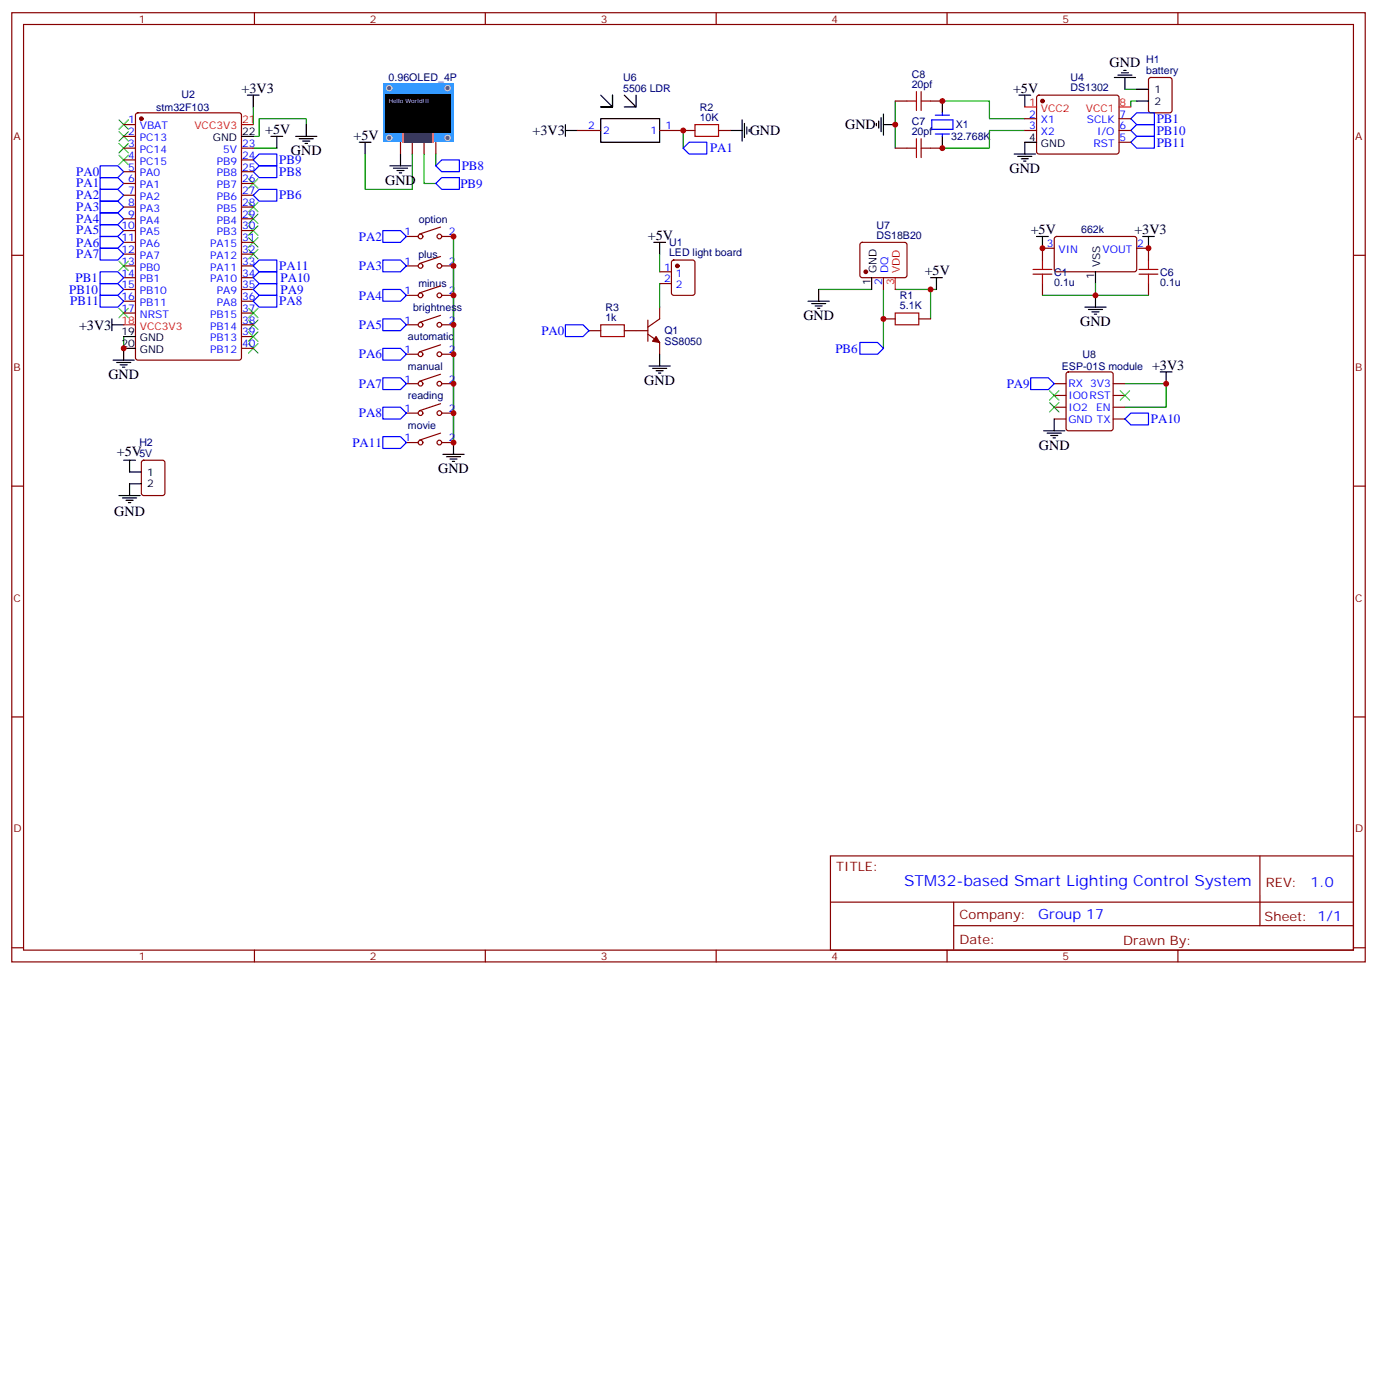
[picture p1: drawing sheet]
<svg xmlns="http://www.w3.org/2000/svg" width="412mm" height="419mm" viewBox="0 0 412 419" stroke-linecap="round" stroke-linejoin="round" font-family="sans-serif">
<g fill="none" stroke="#870000" stroke-width=".35">
<path d="M3.5 3.8h405.4v284.3h-405.4zM7.1 7.3h398.2v277.3h-398.2zM76.2 3.8v3.5M145.3 3.8v3.5M214.5 3.8v3.5M283.6 3.8v3.5M352.8 3.8v3.5M119.9 42.6v3.5M123.5 42.6v3.5M127 42.6v3.5M130.5 42.6v3.5M3.5 76.5h3.6"/>
<path d="M121.7 79.7h3.5M121.7 70.8h3.5M131.9 76.8l-6.3 2.2M131.9 68l-6.3 2.1M132.3 79.7h3.5M132.3 70.8h3.5M405.3 76.5h3.6M121.7 88.5h3.5M131.9 85.7l-6.3 2.1M132.3 88.5h3.5M3.5 145.6h3.6M405.3 145.6h3.6"/>
<path d="M3.5 214.8h3.6M405.3 214.8h3.6M248.7 256.4h156.6v28.2h-156.6zM377.3 256.4v20.9M248.7 270.2h156.5M285.6 277.3h119.6M285.6 270.2v14.2M3.5 283.9h3.6M76.2 284.6v3.5M145.3 284.6v3.5M214.5 284.6v3.5M283.6 284.6v3.5"/>
<path d="M352.8 284.6v3.5M405.3 283.9h3.6"/>
<circle cx="125.9" cy="79.7" r=".71"/>
<circle cx="125.9" cy="70.8" r=".71"/>
<circle cx="131.6" cy="70.8" r=".71"/>
<circle cx="131.6" cy="79.7" r=".71"/>
<circle cx="125.9" cy="88.5" r=".71"/>
<circle cx="131.6" cy="88.5" r=".71"/>
</g>
<path d="M74.4 74.7l2.9 2.8M77.3 74.7l-2.9 2.8" fill="none" stroke="#3c3" stroke-width=".35"/>
<path d="M109.4 46.1v10.6h14.1v-10.6M135.8 70.8v61.8" fill="none" stroke="#008700" stroke-width=".35"/>
<path d="M132.6 136.1h6.4M133.7 136.8h4.2M134.8 137.5h2.1M135.5 138.2h.7M135.8 132.6v3.5" fill="none" stroke="#000" stroke-width=".35"/>
<path d="M114.7 69.1h5.2l1.8 1.7-1.8 1.8h-5.2zM114.7 77.9h5.2l1.8 1.8-1.8 1.7h-5.2zM114.7 86.7h5.2l1.8 1.8-1.8 1.7h-5.2z" fill="none" stroke="#00f" stroke-width=".35"/>
<path d="M114.7 25h21.1v17.6h-21.1z" fill="#39f"/>
<g fill="#666" stroke="#ccc" stroke-width=".35">
<circle cx="116.6" cy="41.3" r=".81"/>
<circle cx="134.1" cy="41.3" r=".81"/>
<circle cx="116.6" cy="26.4" r=".81"/>
<circle cx="134.1" cy="26.4" r=".81"/>
</g>
<path d="M120.5 39.8h9.5v2.8h-9.5z" fill="#fff"/>
<g fill="#fc0">
<path d="M120.5 39.8h.5v2.8h-.5z"/>
<path d="M129.5 39.8h.4v2.8h-.4z"/>
</g>
<path d="M121.1 39.8h8.3v2.8h-8.3z" fill="#333"/>
<path d="M115.4 28.2h19.7v11.6h-19.7z" fill="#000"/>
<g fill="none" stroke="#000" stroke-width=".35">
<path d="M74.1 28.5h3.5M75.8 28.5v3.5M91.7 37.3v3.6M169.3 39.1h3.6M169.3 37.3v3.6M179.9 35.6h17.7v7h-17.7zM179.9 28.5l3.5 3.5h-3.5h3.5v-3.5v3.5M187 28.5l3.5 3.5h-3.5M190.5 28.5v3.5M218.7 39.1h3.5M222.2 35.9v6.4M223 37v4.2"/>
<path d="M223.7 38v2.1M224.4 38.7v.7M262.5 37v.7M263.2 36.3v2.1M263.9 35.2v4.2M264.6 37.3h3.5M264.6 34.1v6.4M282.2 30.3v3.5M305.2 28.5h3.5M306.9 28.5v3.5M333.7 23.2h6.4M334.8 22.5h4.2"/>
<path d="M335.8 21.8h2.2M336.5 21.1h.8M336.9 23.2v3.5M340.4 26.7h3.6M340.4 30.3h3.6M72.3 40.9h3.5M81.1 40.9h3.6M82.9 40.9v3.5M88.5 40.9h6.4M89.6 41.6h4.2M90.7 42.3h2.1M91.4 43h.7"/>
<path d="M107.6 42.6h3.5M109.4 42.6v3.5M116.8 49.7h6.3M117.8 50.4h4.3M118.9 51.1h2.1M119.6 51.8h.7M119.9 46.1v3.6M282.2 40.9v3.5M303.7 46.1h6.4M304.8 46.8h4.2M305.9 47.6h2.1M306.6 48.3h.7"/>
<path d="M310.4 42.6h-3.5v3.5M195.8 72.6h3.5M197.6 72.6v3.5M310.4 70.8h3.6M312.2 70.8v3.6M342.2 70.8h3.5M344 70.8v3.6M33.5 97.3h3.5M33.5 95.5v3.6M242 90.2h6.4M243.1 90.9h4.2M244.1 91.7h2.1"/>
<path d="M244.8 92.4h.7M245.2 86.7v3.5M261.1 83.2v3.5M278.7 83.2h3.5M280.5 83.2v3.5M324.9 92h6.4M326 92.7h4.2M327 93.4h2.1M327.7 94.1h.7M328.1 81.4v3.5M328.1 88.5v3.5M33.9 107.9h6.3"/>
<path d="M34.9 108.6h4.3M36 109.3h2.1M36.7 110h.7M37 100.8h3.6M40.6 104.4h-3.6v3.5M194.4 109.6h6.3M195.4 110.3h4.3M196.5 111.1h2.1M197.2 111.8h.7M197.6 106.1v3.5M347.5 111.4h3.5M349.2 111.4v3.5"/>
<path d="M37 137.9h3.6M38.8 137.9v3.5h3.5M312.6 129h6.3M313.6 129.8h4.3M314.7 130.5h2.1M315.4 131.2h.7M315.7 125.5v3.5M35.6 148.4h6.4M36.7 149.2h4.2M37.7 149.9h2.2M38.5 150.6h.7M42.3 144.9h-3.5v3.5"/>
</g>
<g fill="none" stroke="#008700" stroke-width=".35">
<path d="M75.8 32v5.3M91.7 37.3v-1.7h-14.1v5.3h-1.8M204.6 39.1v5.3M268.1 30.3v14.1M282.2 30.3h14.1v5.3h10.6M306.9 39.1h-10.6v5.3h-14.1M336.9 26.7h3.5M340.4 30.3h-1.7v1.7M75.8 44.4h7.1M127 46.1v8.9h3.5M130.5 46.1v3.6M197.6 76.1v5.3"/>
<path d="M135.8 88.5v44.1M197.6 84.9v7.1M245.2 86.7h15.9M264.6 86.7v17.7M268.1 86.7h12.4M278.7 86.7v8.8M312.2 88.5h31.8M328.1 84.9v3.6M37 100.8v3.6M336.9 114.9h12.3v7.1h-12.3"/>
</g>
<g fill="none" stroke="#00f" stroke-width=".35">
<path d="M279 35.9h6.4v2.8h-6.4zM280.1 34.5h4.2M282.2 33.8v.7M338.7 39.1l1.7-1.8h5.3v3.6h-5.3zM338.7 35.6l1.7-1.8h5.3v3.5h-5.3zM30 56.7h5.3l1.7 1.8-1.7 1.8h-5.3zM30 53.2h5.3l1.7 1.8-1.7 1.7h-5.3zM30 49.7h5.3l1.7 1.7-1.7 1.8h-5.3zM75.8 51.4l1.8-1.7h5.3v3.5h-5.3zM75.8 58.5l1.8-1.8h5.3v3.6h-5.3zM77.6 46.1h5.3v3.6h-5.3l-1.8-1.8zM130.5 55l1.8-1.8h5.3v3.5h-5.3z"/>
<path d="M132.3 47.9h5.3v3.5h-5.3l-1.8-1.7zM206.4 42.6h5.3v3.5h-5.3l-1.8-1.7zM280.1 40.1h4.2M282.2 40.1v.8M338.7 42.6l1.7-1.7h5.3v3.5h-5.3zM30 67.3h5.3l1.7 1.8-1.7 1.7h-5.3zM30 63.8h5.3l1.7 1.7-1.7 1.8h-5.3zM30 60.3h5.3l1.7 1.7-1.7 1.8h-5.3zM30 70.8h5.3l1.7 1.8-1.7 1.8h-5.3zM30 74.4h5.3l1.7 1.7-1.7 1.8h-5.3zM77.6 77.9h5.3v3.5h-5.3l-1.8-1.7zM30 81.4h5.3l1.7 1.8-1.7 1.7h-5.3z"/>
<path d="M30 84.9h5.3l1.7 1.8-1.7 1.8h-5.3zM30 88.5h5.3l1.7 1.7-1.7 1.8h-5.3zM75.8 90.2l1.8-1.7h5.3v3.5h-5.3zM75.8 86.7l1.8-1.8h5.3v3.6h-5.3zM77.6 81.4h5.3v3.5h-5.3l-1.8-1.7zM114.7 95.5h5.2l1.8 1.8-1.8 1.8h-5.2zM169.3 97.3h5.3l1.8 1.8-1.8 1.7h-5.3zM114.7 104.4h5.2l1.8 1.7-1.8 1.8h-5.2zM114.7 113.2h5.2l1.8 1.7-1.8 1.8h-5.2zM257.5 102.6h5.3l1.8 1.8-1.8 1.7h-5.3zM308.7 113.2h5.3l1.7 1.7-1.7 1.8h-5.3zM114.7 122h5.2l1.8 1.8-1.8 1.7h-5.2z"/>
<path d="M114.7 130.8h5.2l1.8 1.8-1.8 1.7h-5.2zM336.9 125.5l1.8-1.7h5.3v3.5h-5.3z"/>
</g>
<g fill="none" stroke="#3c3" stroke-width=".35">
<path d="M35.6 39.4l2.9 2.9M35.6 35.9l2.9 2.8M38.5 39.4l-2.9 2.9M38.5 35.9l-2.9 2.8M35.6 46.5l2.9 2.8M35.6 43l2.9 2.8M38.5 46.5l-2.9 2.8M38.5 43l-2.9 2.8M74.4 53.6l2.9 2.8M77.3 53.6l-2.9 2.8M35.6 78.2l2.9 2.9M38.5 78.2l-2.9 2.9"/>
<path d="M74.4 71.2l2.9 2.8M74.4 67.7l2.9 2.8M74.4 64.1l2.9 2.9M74.4 60.6l2.9 2.8M77.3 71.2l-2.9 2.8M77.3 67.7l-2.9 2.8M77.3 64.1l-2.9 2.9M77.3 60.6l-2.9 2.8M35.6 92.4l2.9 2.8M38.5 92.4l-2.9 2.8M74.4 95.9l2.9 2.8M74.4 92.4l2.9 2.8"/>
<path d="M74.4 99.4l2.9 2.8M77.3 95.9l-2.9 2.8M77.3 92.4l-2.9 2.8M77.3 99.4l-2.9 2.8M74.4 102.9l2.9 2.9M77.3 102.9l-2.9 2.9M314.3 117.1l2.8 2.8M317.1 117.1l-2.8 2.8M335.5 117.1l2.8 2.8M338.3 117.1l-2.8 2.8M314.3 120.6l2.8 2.8M317.1 120.6l-2.8 2.8"/>
</g>
<g fill="none" stroke="#870000" stroke-width=".35">
<path d="M37 37.3h3.6M40.8 34l.5-.2h30.3l.7 .4v73l-.4 .6-30.6 .1-.7-.5v-72.9zM172.9 39.1h7M197.6 39.1h10.5M215.2 39.1h3.5M268.1 30.3h3.5M278.7 30.3h3.5M306.9 39.1h3.5M306.9 35.6h3.5M310.7 28.7l.4-.2h23.3l.5 .2 .2 .5v16.5l-.7 .4h-23.5l-.5-.7v-16.2zM335.1 39.1h3.6M335.1 35.6h3.6"/>
<path d="M344.2 23.4l.5-.2h5.6l.7 .4v9.5l-.4 .6-5.9 .1-.7-.5v-9.4zM37 40.9h3.6M37 44.4h3.6M37 47.9h3.6M37 51.4h3.6M37 55h3.6M37 58.5h3.6M72.3 44.4h3.5M72.3 47.9h3.5M72.3 51.4h3.5M72.3 55h3.5M72.3 58.5h3.5"/>
<path d="M268.1 44.4h3.5M278.7 44.4h3.5M335.1 42.6h3.6M37 62h3.6M37 65.5h3.6M37 69.1h3.6M37 72.6h3.6M37 76.1h3.6M37 79.7h3.6M72.3 62h3.5M72.3 65.5h3.5M72.3 69.1h3.5"/>
<path d="M72.3 72.6h3.5M72.3 76.1h3.5M72.3 79.7h3.5M201.3 78.1l.5-.2h5.6l.7 .4v9.5l-.4 .6-5.9 .1-.7-.5v-9.4zM257.8 72.8l.4-.2h12.7l.5 .2 .2 .5v9.5l-.7 .4-12.9-.1-.5-.6v-9.2zM315.7 74.4h-3.5v3.5M316 71l.4-.2 23.6 .1 .4 .6v9.5l-.7 .4h-23.5l-.5-.7v-9.2zM340.4 74.4h3.6v3.5M37 83.2h3.6M37 86.7h3.6M37 90.2h3.6M37 93.8h3.6"/>
<path d="M72.3 83.2h3.5M72.3 86.7h3.5M72.3 90.2h3.5M72.3 93.8h3.5M72.3 97.3h3.5M121.7 97.3h3.5M131.9 94.5l-6.3 2.1M132.3 97.3h3.5M176.4 99.1h3.5M187 99.1h7M194 95.9v6.3M197.6 92v3.5l-3.6 2.5"/>
<path d="M197.6 81.4h3.5M197.6 84.9h3.5M264.6 95.5h3.5M264.6 83.2v3.5M275.2 95.5h3.5M312.2 84.9v3.6M344 84.9v3.6M72.3 104.4h3.5M72.3 100.8h3.5M121.7 114.9h3.5M121.7 106.1h3.5M131.9 103.3l-6.3 2.1"/>
<path d="M131.9 112.1l-6.3 2.1M132.3 114.9h3.5M132.3 106.1h3.5M194 100.1l3.6 2.5v3.5M315.7 114.9h3.6M315.7 118.5h3.6M319.5 111.6l.5-.2h12.7l.5 .2 .2 .5v16.2l-.3 .5-.4 .2h-12.7l-.5-.2-.2-.5v-16.2zM333.4 114.9h3.5M333.4 118.5h3.5M42.6 138.1l.4-.2h5.7l.6 .4 .1 9.4-.5 .7h-5.9l-.6-.4-.1-9.4zM121.7 123.8h3.5M121.7 132.6h3.5"/>
<path d="M131.9 120.9l-6.3 2.1M131.9 129.8l-6.3 2.1M132.3 123.8h3.5M132.3 132.6h3.5M315.7 122h3.6M315.7 125.5h3.6M333.4 122h3.5M333.4 125.5h3.5"/>
<circle cx="125.9" cy="97.3" r=".71"/>
<circle cx="131.6" cy="97.3" r=".71"/>
<circle cx="125.9" cy="106.1" r=".71"/>
<circle cx="125.9" cy="114.9" r=".71"/>
<circle cx="131.6" cy="114.9" r=".71"/>
<circle cx="131.6" cy="106.1" r=".71"/>
<circle cx="125.9" cy="123.8" r=".71"/>
<circle cx="125.9" cy="132.6" r=".71"/>
<circle cx="131.6" cy="123.8" r=".71"/>
<circle cx="131.6" cy="132.6" r=".71"/>
</g>
<g fill="#870000" stroke="#870000" stroke-width=".35">
<path d="M196.5 100.8l1.1 1.8-2.2-.4z"/>
<circle cx="42.3" cy="35.6" r=".53"/>
<circle cx="202.8" cy="79.7" r=".53"/>
<circle cx="312.2" cy="30.3" r=".53"/>
<circle cx="259.3" cy="81.4" r=".53"/>
</g>
<path d="M72.3 37.3h3.5M306.9 32h3.5M335.1 32h3.6M37 97.3h3.6M268.1 83.2v3.5" fill="none" stroke="#f00" stroke-width=".35"/>
<g fill="none" stroke="#a10000" stroke-width=".35">
<path d="M208.1 37.3h7.1v3.6h-7.1zM271.6 30.3h2.9M274.5 27.4v5.7M275.9 27.4v5.7M275.9 30.3h2.8M271.6 44.4h2.9M274.5 41.6v5.6M275.9 44.4h2.8M275.9 41.6v5.6M312.2 77.9v2.8M344 77.9v2.8M179.9 97.3h7.1v3.5h-7.1z"/>
<path d="M268.1 93.8h7.1v3.5h-7.1zM309.4 82.1h5.6M309.4 80.7h5.6M312.2 82.1v2.8M341.1 82.1h5.7M341.1 80.7h5.7M344 82.1v2.8"/>
</g>
<g fill="#c00">
<circle cx="135.8" cy="70.8" r=".88"/>
<circle cx="135.8" cy="88.5" r=".88"/>
<circle cx="135.8" cy="79.7" r=".88"/>
<circle cx="37" cy="104.4" r=".88"/>
<circle cx="204.6" cy="39.1" r=".88"/>
<circle cx="282.2" cy="44.4" r=".88"/>
<circle cx="282.2" cy="30.3" r=".88"/>
<circle cx="268.1" cy="37.3" r=".88"/>
<circle cx="278.7" cy="86.7" r=".88"/>
<circle cx="264.6" cy="95.5" r=".88"/>
<circle cx="349.3" cy="114.9" r=".88"/>
<circle cx="312.2" cy="74.4" r=".88"/>
<circle cx="344" cy="74.4" r=".88"/>
<circle cx="328.1" cy="88.5" r=".88"/>
<circle cx="135.8" cy="97.3" r=".88"/>
<circle cx="135.8" cy="106.1" r=".88"/>
<circle cx="135.8" cy="114.9" r=".88"/>
<circle cx="135.8" cy="132.6" r=".88"/>
<circle cx="135.8" cy="123.8" r=".88"/>
</g>
<text font-size="4.6" fill="#00f" x="270.8" y="265.4">STM32-based Smart Lighting Control System</text>
<g font-size="4.2">
<text x="332.3" y="20.1">GND</text>
<text x="72.3" y="27.8">+3V3</text>
<text x="303.4" y="27.8">+5V</text>
<text x="79.4" y="40.1">+5V</text>
<text x="105.8" y="41.9">+5V</text>
<text x="159.5" y="40.5">+3V3</text>
<text x="224.5" y="40.5">GND</text>
<text x="253.1" y="38.7">GND</text>
<text x="87.1" y="46.5">GND</text>
<text x="302.3" y="51.8">GND</text>
<text x="115.4" y="55.3">GND</text>
<text x="194" y="71.9">+5V</text>
<text x="308.7" y="70.1">+5V</text>
<text x="339.7" y="70.1">+3V3</text>
<text x="276.9" y="82.5">+5V</text>
<text x="240.6" y="95.9">GND</text>
<text x="23.7" y="98.7">+3V3</text>
<text x="323.5" y="97.6">GND</text>
<text x="32.5" y="113.5">GND</text>
<text x="345" y="110.7">+3V3</text>
<text x="193" y="115.3">GND</text>
<text x="35" y="136.7">+5V</text>
<text x="311.1" y="134.7">GND</text>
<text x="131.2" y="141.7">GND</text>
<text x="34.2" y="154.5">GND</text>
</g>
<g font-size="4.2" fill="#00f">
<text x="392.5" y="265.7">1.0</text>
<text x="310.9" y="275.2">Group 17</text>
</g>
<g font-size="3.9" fill="#00f">
<text x="346.4" y="36.8">PB1</text>
<text x="346.4" y="40.4">PB10</text>
<text x="212.7" y="45.6">PA1</text>
<text x="346.4" y="43.9">PB11</text>
<text x="22.8" y="52.7">PA0</text>
<text x="83.6" y="52.7">PB8</text>
<text x="83.6" y="49.2">PB9</text>
<text x="138.3" y="51">PB8</text>
<text x="22.8" y="59.7">PA2</text>
<text x="22.8" y="56.1">PA1</text>
<text x="83.6" y="59.7">PB6</text>
<text x="137.9" y="56.2">PB9</text>
<text x="22.8" y="63.2">PA3</text>
<text x="22.8" y="70.2">PA5</text>
<text x="22.8" y="66.7">PA4</text>
<text x="22.8" y="73.9">PA6</text>
<text x="22.8" y="77.3">PA7</text>
<text x="107.5" y="72.1">PA2</text>
<text x="83.6" y="80.9">PA11</text>
<text x="107.5" y="80.9">PA3</text>
<text x="20.7" y="88">PB10</text>
<text x="22.6" y="84.4">PB1</text>
<text x="84" y="88">PA9</text>
<text x="84" y="84.4">PA10</text>
<text x="107.5" y="89.7">PA4</text>
<text x="21.1" y="91.4">PB11</text>
<text x="83.6" y="91.5">PA8</text>
<text x="107.5" y="98.6">PA5</text>
<text x="162.1" y="100.3">PA0</text>
<text x="107.5" y="107.3">PA6</text>
<text x="250.2" y="105.6">PB6</text>
<text x="107.5" y="116.1">PA7</text>
<text x="301.5" y="116.2">PA9</text>
<text x="107.5" y="124.9">PA8</text>
<text x="344.7" y="126.8">PA10</text>
<text x="105.5" y="133.8">PA11</text>
</g>
<g font-size="3.9" fill="#800">
<text x="250.5" y="261">TITLE:</text>
<text x="379.1" y="265.7">REV:</text>
<text x="287.4" y="275.2">Company:</text>
<text x="378.7" y="275.8">Sheet: 1/1</text>
<text x="287.4" y="282.9">Date:</text>
<text x="336.4" y="282.9">Drawn By:</text>
</g>
<g font-size="3.2" fill="#800">
<text x="41.6" y="6.8">1</text>
<text x="110.8" y="6.8">2</text>
<text x="179.9" y="6.8">3</text>
<text x="249.1" y="6.8">4</text>
<text x="318.2" y="6.8">5</text>
<text x="4.1" y="41.9">A</text>
<text x="405.9" y="41.9">A</text>
<text x="4.1" y="111.1">B</text>
<text x="405.9" y="111.1">B</text>
<text x="4.1" y="180.2">C</text>
<text x="405.9" y="180.2">C</text>
<text x="4.1" y="249.3">D</text>
<text x="405.9" y="249.3">D</text>
<text x="41.6" y="287.6">1</text>
<text x="110.8" y="287.6">2</text>
<text x="179.9" y="287.6">3</text>
<text x="249.1" y="287.6">4</text>
<text x="318.2" y="287.6">5</text>
</g>
<g font-size="3.2" fill="#000080">
<text x="273.1" y="23.3">C8</text>
<text x="343.3" y="22.2">battery</text>
<text x="343.3" y="19">H1</text>
<text x="54.3" y="29.5">U2</text>
<text x="116.4" y="24.4">0.96OLED_4P</text>
<text x="186.6" y="27.4">5506 LDR</text>
<text x="186.6" y="24.4">U6</text>
<text x="273.1" y="26.4">20pf</text>
<text x="320.6" y="27.2">DS1302</text>
<text x="320.6" y="24.2">U4</text>
<text x="46.8" y="33.3">stm32F103</text>
<text x="209.6" y="33.2">R2</text>
<text x="209.6" y="36.3">10K</text>
<text x="273.1" y="40.5">20pf</text>
<text x="273.1" y="37.4">C7</text>
<text x="284.9" y="42">32.768K</text>
<text x="286.2" y="38.5">X1</text>
<text x="125.4" y="66.7">option</text>
<text x="262.5" y="71.5">DS18B20</text>
<text x="262.5" y="68.5">U7</text>
<text x="323.8" y="69.7">662k</text>
<text x="125.3" y="77.3">plus</text>
<text x="200.4" y="76.8">LED light board</text>
<text x="200.4" y="73.7">U1</text>
<text x="315.7" y="82.6">C1</text>
<text x="347.5" y="82.6">C6</text>
<text x="125.3" y="86.1">minus</text>
<text x="269.5" y="89.6">R1</text>
<text x="315.7" y="85.7">0.1u</text>
<text x="347.5" y="85.7">0.1u</text>
<text x="123.7" y="93.2">brightness</text>
<text x="181.3" y="93">R3</text>
<text x="269.5" y="92.7">5.1K</text>
<text x="122.2" y="102">automatic</text>
<text x="181.3" y="96.2">1k</text>
<text x="199" y="100.2">Q1</text>
<text x="199" y="103.4">SS8050</text>
<text x="324.2" y="107.1">U8</text>
<text x="122.2" y="110.8">manual</text>
<text x="318" y="110.8">ESP-01S module</text>
<text x="122.2" y="119.6">reading</text>
<text x="122.2" y="128.4">movie</text>
<text x="41.7" y="136.8">5V</text>
<text x="41.7" y="133.6">H2</text>
</g>
<g font-size="3.2">
<text x="345.7" y="27.8">1</text>
<text x="345.7" y="31.3">2</text>
<text x="72.5" y="40.5">22</text>
<text x="63.7" y="42.3">GND</text>
<text x="308.3" y="42.3">4</text>
<text x="311.7" y="44">GND</text>
<text x="262.5" y="81.9" transform="rotate(-90 262.5 81.9)">GND</text>
<text x="327.7" y="83.6" transform="rotate(-90 327.7 83.6)">1</text>
<text x="329.5" y="80.1" transform="rotate(-90 329.5 80.1)">VSS</text>
<text x="260.7" y="85.4" transform="rotate(-90 260.7 85.4)">1</text>
<text x="36.4" y="100.5">19</text>
<text x="36.4" y="104">20</text>
<text x="41.9" y="102.2">GND</text>
<text x="41.9" y="105.8">GND</text>
<text x="44.1" y="142.5">1</text>
<text x="44.1" y="146">2</text>
</g>
<g font-size="3.2" fill="#f00">
<text x="308.3" y="31.7">1</text>
<text x="311.7" y="33.4">VCC2</text>
<text x="325.2" y="33.4">VCC1</text>
<text x="335.3" y="31.7">8</text>
<text x="58.2" y="38.7">VCC3V3</text>
<text x="72.5" y="37">21</text>
<text x="269.5" y="81.9" transform="rotate(-90 269.5 81.9)">VDD</text>
<text x="267.8" y="85.4" transform="rotate(-90 267.8 85.4)">3</text>
<text x="36.4" y="96.9">18</text>
<text x="41.9" y="98.7">VCC3V3</text>
</g>
<g font-size="3.2" fill="#00f">
<text x="308.3" y="35.2">2</text>
<text x="335.3" y="35.2">7</text>
<text x="38.4" y="37">1</text>
<text x="38.4" y="40.5">2</text>
<text x="41.9" y="38.7">VBAT</text>
<text x="176.1" y="38.7">2</text>
<text x="180.6" y="40.1">2</text>
<text x="194.8" y="40.1">1</text>
<text x="199.3" y="38.7">1</text>
<text x="308.3" y="38.7">3</text>
<text x="311.7" y="37">X1</text>
<text x="311.7" y="40.5">X2</text>
<text x="325.5" y="37">SCLK</text>
<text x="328.6" y="40.5">I/O</text>
<text x="335.3" y="38.7">6</text>
<text x="38.4" y="44">3</text>
<text x="38.4" y="47.6">4</text>
<text x="41.9" y="42.3">PC13</text>
<text x="41.9" y="45.8">PC14</text>
<text x="66.8" y="45.8">5V</text>
<text x="72.5" y="47.6">24</text>
<text x="72.5" y="44">23</text>
<text x="327.5" y="44">RST</text>
<text x="335.3" y="42.3">5</text>
<text x="38.4" y="51.1">5</text>
<text x="41.9" y="49.3">PC15</text>
<text x="41.9" y="52.8">PA0</text>
<text x="64.9" y="52.8">PB8</text>
<text x="64.9" y="49.3">PB9</text>
<text x="72.5" y="51.1">25</text>
<text x="38.4" y="54.6">6</text>
<text x="38.4" y="58.1">7</text>
<text x="41.9" y="56.4">PA1</text>
<text x="41.9" y="59.9">PA2</text>
<text x="64.9" y="59.9">PB6</text>
<text x="64.9" y="56.4">PB7</text>
<text x="72.5" y="58.1">27</text>
<text x="72.5" y="54.6">26</text>
<text x="38.4" y="61.7">8</text>
<text x="38.4" y="65.2">9</text>
<text x="41.9" y="63.4">PA3</text>
<text x="64.9" y="63.4">PB5</text>
<text x="72.5" y="65.2">29</text>
<text x="72.5" y="61.7">28</text>
<text x="36.4" y="68.7">10</text>
<text x="41.9" y="67">PA4</text>
<text x="41.9" y="70.5">PA5</text>
<text x="64.9" y="70.5">PB3</text>
<text x="64.9" y="67">PB4</text>
<text x="72.5" y="68.7">30</text>
<text x="121.1" y="70.5">1</text>
<text x="134.4" y="70.5">2</text>
<text x="36.4" y="72.2">11</text>
<text x="36.4" y="75.8">12</text>
<text x="41.9" y="74">PA6</text>
<text x="41.9" y="77.5">PA7</text>
<text x="62.9" y="77.5">PA12</text>
<text x="62.9" y="74">PA15</text>
<text x="72.5" y="75.8">32</text>
<text x="72.5" y="72.2">31</text>
<text x="313.5" y="74">3</text>
<text x="317" y="75.8">VIN</text>
<text x="330.2" y="75.8">VOUT</text>
<text x="340.6" y="74">2</text>
<text x="36.4" y="79.3">13</text>
<text x="36.4" y="82.8">14</text>
<text x="41.9" y="81.1">PB0</text>
<text x="62.9" y="81.1">PA11</text>
<text x="72.5" y="82.8">34</text>
<text x="72.5" y="79.3">33</text>
<text x="121.1" y="79.3">1</text>
<text x="134.4" y="79.3">2</text>
<text x="198.9" y="81.1">1</text>
<text x="202.4" y="82.8">1</text>
<text x="266" y="81.9" transform="rotate(-90 266 81.9)">DQ</text>
<text x="36.4" y="86.4">15</text>
<text x="36.4" y="89.9">16</text>
<text x="41.9" y="84.6">PB1</text>
<text x="41.9" y="88.1">PB10</text>
<text x="62.9" y="84.6">PA10</text>
<text x="64.9" y="88.1">PA9</text>
<text x="72.5" y="89.9">36</text>
<text x="72.5" y="86.4">35</text>
<text x="121.1" y="88.1">1</text>
<text x="134.4" y="88.1">2</text>
<text x="198.9" y="84.6">2</text>
<text x="202.4" y="86.4">2</text>
<text x="264.2" y="85.4" transform="rotate(-90 264.2 85.4)">2</text>
<text x="36.4" y="93.4">17</text>
<text x="41.9" y="91.7">PB11</text>
<text x="41.9" y="95.2">NRST</text>
<text x="62.9" y="95.2">PB15</text>
<text x="64.9" y="91.7">PA8</text>
<text x="72.5" y="93.4">37</text>
<text x="62.9" y="98.7">PB14</text>
<text x="72.5" y="100.5">39</text>
<text x="72.5" y="96.9">38</text>
<text x="121.1" y="96.9">1</text>
<text x="134.4" y="96.9">2</text>
<text x="62.9" y="105.8">PB12</text>
<text x="62.9" y="102.2">PB13</text>
<text x="72.5" y="104">40</text>
<text x="121.1" y="105.8">1</text>
<text x="134.4" y="105.8">2</text>
<text x="121.1" y="114.6">1</text>
<text x="134.4" y="114.6">2</text>
<text x="320" y="116">RX 3V3</text>
<text x="320" y="119.5">IO0RST</text>
<text x="121.1" y="123.4">1</text>
<text x="134.4" y="123.4">2</text>
<text x="320" y="123">IO2</text>
<text x="328.3" y="123">EN</text>
<text x="320" y="126.6">GND TX</text>
<text x="121.1" y="132.2">1</text>
<text x="134.4" y="132.2">2</text>
</g>
<text font-size="1.8" fill="#fff" x="116.4" y="31">Hello World!!!</text>
</svg>
